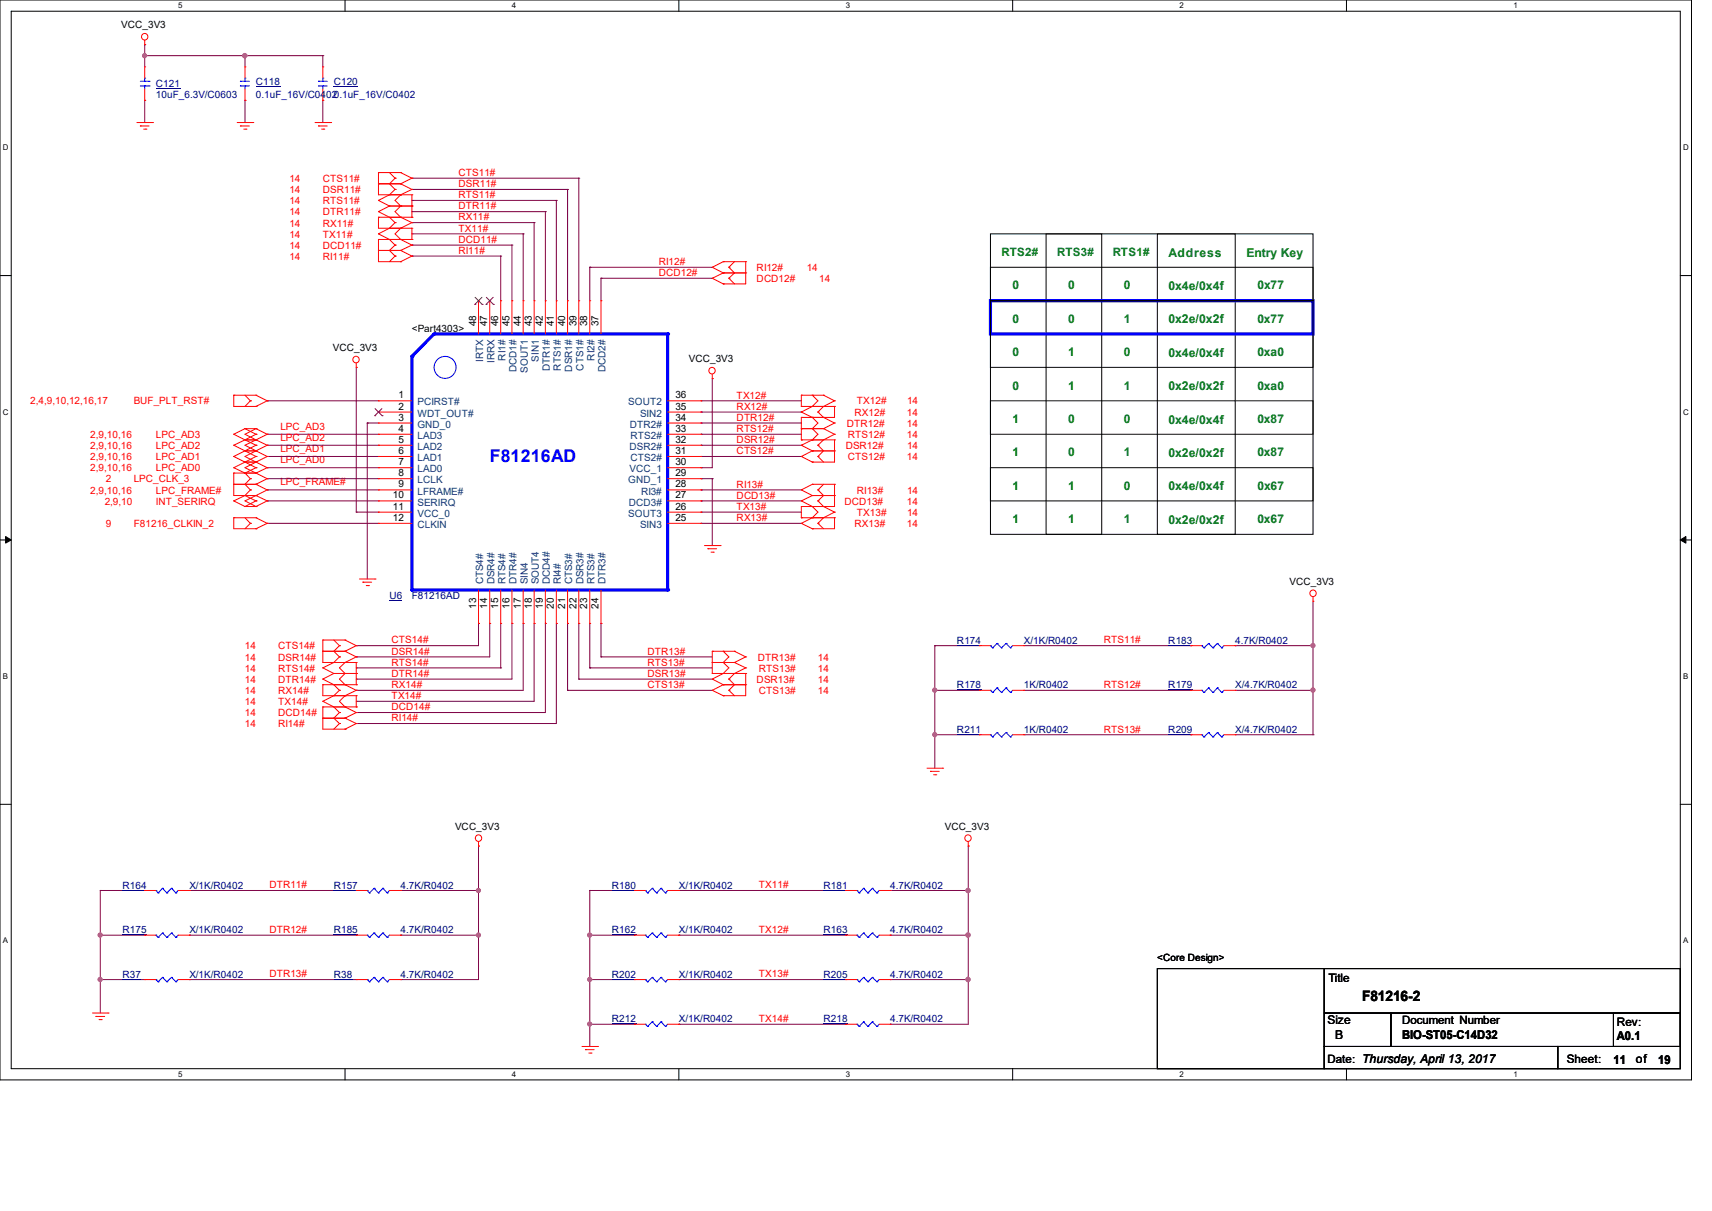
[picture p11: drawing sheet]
<svg xmlns="http://www.w3.org/2000/svg" width="297mm" height="210mm" viewBox="0 0 297 210" stroke-linecap="round" stroke-linejoin="round" font-family="sans-serif">
<path d="M0 0h293.5v187.3h-293.5zM1.9 1.9h289.6v183.4h-289.6z" fill="none" stroke="#000" stroke-width=".17"/>
<g fill="#fff">
<path d="M30.9 .2h.8v1.5h-.8z"/>
<path d="M30.9 185.5h.8v1.6h-.8z"/>
</g>
<path d="M59.9 0v1.9M59.9 185.3v2" fill="none" stroke="#000" stroke-width=".17"/>
<g fill="#fff">
<path d="M88.8 .2h.8v1.5h-.8z"/>
<path d="M88.8 185.5h.8v1.6h-.8z"/>
</g>
<path d="M117.8 0v1.9M117.8 185.3v2" fill="none" stroke="#000" stroke-width=".17"/>
<g fill="#fff">
<path d="M146.7 .2h.8v1.5h-.8z"/>
<path d="M146.7 185.5h.8v1.6h-.8z"/>
</g>
<path d="M175.7 0v1.9M175.7 185.3v2" fill="none" stroke="#000" stroke-width=".17"/>
<g fill="#fff">
<path d="M204.6 .2h.8v1.5h-.8z"/>
<path d="M204.6 185.5h.8v1.6h-.8z"/>
</g>
<path d="M233.6 0v1.9M233.6 185.3v2" fill="none" stroke="#000" stroke-width=".17"/>
<g fill="#fff">
<path d="M262.6 .2h.7v1.5h-.7z"/>
<path d="M262.6 185.5h.7v1.6h-.7z"/>
<path d="M.5 24.8h1v1.6h-1z"/>
<path d="M292 24.8h1v1.6h-1z"/>
<path d="M.5 70.7h1v1.5h-1z"/>
<path d="M292 70.7h1v1.5h-1z"/>
</g>
<path d="M0 47.8h1.9M291.5 47.8h2" fill="none" stroke="#000" stroke-width=".17"/>
<g fill="#fff">
<path d="M.5 116.5h.9v1.6h-.9z"/>
<path d="M292 116.5h.9v1.6h-.9z"/>
</g>
<path d="M0 93.6h1.9M291.5 93.6h2" fill="none" stroke="#000" stroke-width=".17"/>
<path d="M1 93l.9 .6-.9 .6zM291.5 93.6l1-.6v1.2z" fill="#000" stroke="#000" stroke-width=".17"/>
<g fill="#fff">
<path d="M.5 162.4h.9v1.5h-.9z"/>
<path d="M292 162.4h.9v1.5h-.9z"/>
</g>
<g fill="none" stroke="#000" stroke-width=".17">
<path d="M171.8 57.9h56v5.8h-56zM171.8 40.6h56v52.1h-56zM171.8 46.4h56v5.8h-56zM181.5 40.6h9.6v52.1h-9.6zM200.8 40.6h13.5v52.1h-13.5zM171.8 69.5h56v5.8h-56zM171.8 81.1h56v5.8h-56zM0 139.5h1.9M291.5 139.5h2M200.8 168h28.9v17.3h-28.9zM229.7 175.7h11.6v5.8h-11.6zM229.7 168h61.8v7.7h-61.8z"/>
<path d="M241.3 175.7h50.2v5.8h-50.2zM279.9 175.7h11.6v5.8h-11.6zM229.7 181.5h40.6v3.8h-40.6zM270.3 181.5h21.2v3.8h-21.2z"/>
</g>
<path d="M75.3 57.9l-3.8 3.9M171.8 52.2h56v5.7h-56z" fill="none" stroke="#00f" stroke-width=".55"/>
<g fill="none" stroke="#800040" stroke-width=".17">
<path d="M25.1 17.4h.1M25.1 9.7h.1M25.1 7.7h.1M25.1 7.7v3.9M25.1 17.4v3.9M25.1 9.7h30.9M42.5 9.7h.1M42.5 17.4h.1M42.5 9.7v1.9M42.5 17.4v3.9M56 9.7h.1M56 17.4h.1"/>
<path d="M56 9.7v1.9M56 17.4v3.9M71.5 32.9h.1M71.5 30.9h.1M71.5 38.6h.1M71.5 36.7h.1M71.5 34.8h.1M71.5 32.9h27M71.5 30.9h28.9M71.5 38.6h21.2M71.5 36.7h23.1M71.5 34.8h25"/>
<path d="M92.7 38.6h.1M92.7 38.6v13.6M94.6 36.7h.1M94.6 36.7v15.5M96.5 34.8h.1M96.5 34.8v17.4M98.5 32.9h.1M98.5 32.9v19.3M100.4 30.9h.1M100.4 30.9v21.3M71.5 44.4h.1M71.5 42.5h.1"/>
<path d="M71.5 40.6h.1M71.5 44.4h15.4M71.5 42.5h17.3M71.5 40.6h19.3M86.9 44.4h.1M86.9 44.4v7.8M88.8 42.5h.1M88.8 42.5v9.7M90.8 40.6h.1M90.8 40.6v11.6M102.3 46.4h.1M102.3 46.4v5.8"/>
<path d="M102.3 46.4h21.3M104.3 48.3h.1M104.3 48.3v3.9M104.3 48.3h19.3M46.4 69.5h.1M46.4 75.3h.1M46.4 79.2h.1M46.4 77.2h.1M46.4 75.3h19.3M46.4 69.5h19.3M46.4 79.2h19.3M46.4 77.2h19.3"/>
<path d="M61.8 63.7h.1M61.8 63.7v25.1M63.7 73.4h.1M63.7 73.4h2M63.7 73.4v27M121.6 75.3h.1M121.6 73.4h.1M121.6 69.5h.1M121.6 71.5h.1M121.6 77.2h.1M121.6 79.2h.1M121.6 75.3h17.4"/>
<path d="M121.6 73.4h17.4M121.6 69.5h17.4M121.6 79.2h17.4M121.6 77.2h17.4M121.6 71.5h17.4M123.6 65.7h.1M123.6 65.7v15.4h-2M46.4 81.1h.1M46.4 86.9h.1M46.4 85h.1M46.4 83h.1M46.4 90.8h.1"/>
<path d="M46.4 90.8h19.3M46.4 85h19.3M46.4 86.9h19.3M46.4 81.1h19.3M46.4 83h19.3M61.8 88.8h.1M61.8 88.8h3.9M121.6 88.8h.1M121.6 90.8h.1M121.6 85h.1M121.6 86.9h.1M121.6 81.1h.1"/>
<path d="M121.6 83h.1M121.6 88.8h17.4M121.6 90.8h17.4M121.6 85h17.4M121.6 86.9h17.4M121.6 83h2M123.6 83h.1M123.6 83v11.6M61.8 115.8h.1M61.8 117.8h.1M61.8 119.7h.1M61.8 113.9h.1"/>
<path d="M61.8 112h.1M61.8 115.8h25.1M83 108.1h.1M83 108.1v3.9h-21.2M85 108.1h.1M85 108.1v5.8h-23.2M86.9 115.8h.1M86.9 108.1v7.7M88.8 108.1h.1M88.8 108.1v9.7h-27M90.8 108.1h.1M90.8 108.1v11.6h-29"/>
<path d="M92.7 108.1h.1M92.7 108.1v13.5h-30.9M94.6 108.1h.1M94.6 108.1v15.5h-32.8M96.5 108.1h.1M96.5 108.1v17.4h-34.7M98.5 119.7h.1M98.5 108.1h.1M98.5 119.7h25.1M98.5 108.1v11.6M100.4 117.8h.1M100.4 108.1h.1"/>
<path d="M100.4 108.1v9.7M100.4 117.8h23.2M102.3 115.8h.1M102.3 108.1v7.7M102.3 115.8h21.3M104.3 113.9h.1M104.3 108.1h.1M104.3 108.1v5.8M104.3 113.9h19.3M162.2 112h.1M162.2 119.7h.1M162.2 112h7.7"/>
<path d="M162.2 119.7h7.7M162.2 112v21.2M177.6 112h29M177.6 119.7h29M206.6 112h.1M206.6 119.7h.1M214.3 112h.1M214.3 112h13.5M214.3 119.7h13.5M227.8 112h.1M227.8 119.7h.1M227.8 104.3v23.1"/>
<path d="M61.8 121.6h.1M61.8 125.5h.1M61.8 123.6h.1M162.2 127.4h.1M162.2 127.4h7.7M177.6 127.4h29M206.6 127.4h.1M214.3 127.4h13.5M227.8 127.4h.1M17.4 154.4h.1M17.4 154.4h7.7M17.4 154.4v21.3"/>
<path d="M32.9 154.4h.1M32.9 154.4h28.9M69.5 154.4h.1M69.5 154.4h13.5M83 146.7h.1M83 154.4h.1M83 146.7v23.2h-13.5M102.3 154.4h.1M102.3 154.4v27.1M102.3 154.4h7.8M117.8 154.4h.1M117.8 154.4h28.9"/>
<path d="M154.4 154.4h.1M154.4 154.4h13.6M168 146.7h.1M168 154.4h.1M168 146.7v30.9h-13.6M17.4 169.9h.1M17.4 162.2h.1M17.4 162.2h7.7M17.4 169.9h7.7M32.9 162.2h.1M32.9 169.9h.1M32.9 162.2h28.9"/>
<path d="M32.9 169.9h28.9M69.5 162.2h.1M69.5 169.9h.1M69.5 162.2h13.5M83 162.2h.1M102.3 169.9h.1M102.3 177.6h.1M102.3 162.2h.1M102.3 162.2h7.8M102.3 169.9h7.8M102.3 177.6h7.8M117.8 162.2h.1"/>
<path d="M117.8 169.9h.1M117.8 177.6h.1M117.8 162.2h28.9M117.8 169.9h28.9M117.8 177.6h28.9M154.4 162.2h.1M154.4 169.9h.1M154.4 177.6h.1M154.4 162.2h13.6M154.4 169.9h13.6M168 162.2h.1M168 169.9h.1"/>
<path d="M102.3 181.5h.1"/>
</g>
<g fill="#f0f" stroke="#f0f" stroke-width=".17">
<circle cx="227.8" cy="112" r=".36"/>
<circle cx="227.8" cy="119.7" r=".36"/>
<circle cx="162.2" cy="119.7" r=".36"/>
<circle cx="162.2" cy="127.4" r=".36"/>
<circle cx="42.5" cy="9.7" r=".38"/>
<circle cx="25.1" cy="9.7" r=".36"/>
<circle cx="167.9" cy="154.4" r=".38"/>
<circle cx="167.9" cy="169.9" r=".38"/>
<circle cx="167.9" cy="162.2" r=".38"/>
<circle cx="102.3" cy="169.9" r=".36"/>
<circle cx="102.3" cy="162.2" r=".36"/>
<circle cx="102.3" cy="177.6" r=".36"/>
<circle cx="83" cy="154.4" r=".36"/>
<circle cx="83" cy="162.2" r=".36"/>
<circle cx="17.4" cy="169.9" r=".36"/>
<circle cx="17.4" cy="162.2" r=".36"/>
</g>
<g fill="none" stroke="#f00" stroke-width=".17">
<path d="M25.1 7.7h.1M25.1 17.4h.1M25.1 11.6h.1M25.1 7v.7M25.1 11.6v1.9M25.1 15.5v1.9M56 17.4h.1M56 11.6h.1M56 11.6v1.9M56 15.5v1.9M23.7 21.3h2.8M24.3 21.8h.1"/>
<path d="M24.3 21.8h1.6M24.9 22.4h.4M25.3 22.4h.1M26.5 21.3h.1M41.1 21.3h2.8M41.7 21.8h.1M41.7 21.8h1.6M42.3 22.4h.4M42.7 22.4h.1M43.9 21.3h.1M54.7 21.3h2.7M55.2 21.8h.1"/>
<path d="M55.2 21.8h1.6M55.8 22.4h.4M56.2 22.4h.1M57.4 21.3h.1M65.7 34.8h.1M65.7 36.7h.1M65.7 37.7h.1M65.7 29.9h.1M65.7 31.9h.1M65.7 34.8l1.9 .9M65.7 29.9v3.9h5.8M65.7 36.7l1.9 1 .9 .9"/>
<path d="M65.7 37.7h5.8M65.7 37.7v1.9h5.8M65.7 31.9h3.8M65.7 29.9h3.8M67.6 33.8h.1M67.6 35.7h.1M67.6 39.6h.1M67.6 35.7h3.9M67.6 33.8l-1.9 1M67.6 35.7l-1.9 1M67.6 39.6l-1.9 1M67.6 29.9l.9 1"/>
<path d="M68.5 38.6h.1M68.5 30.9h.1M68.5 32.9h.1M68.5 38.6l-.9 1M68.5 30.9l-.9 1 .9 1M68.5 32.9l-.9 .9M69.5 35.7h.1M69.5 33.8h.1M69.5 37.7h.1M69.5 39.6h.1M69.5 31.9h.1M69.5 29.9h.1"/>
<path d="M69.5 33.8l-1 1 1 .9M69.5 35.7l-1 1 1 1M69.5 39.6l-1 1 1 .9M69.5 37.7l2 .9M69.5 29.9l2 1M69.5 31.9l2 1M71.5 35.7h.1M71.5 33.8h.1M71.5 37.7h.1M71.5 39.6h.1M71.5 38.6h.1M71.5 30.9h.1"/>
<path d="M71.5 32.9h.1M71.5 33.8v3.9M71.5 39.6v1.9M71.5 38.6l-2 1M71.5 30.9l-2 1M71.5 32.9l-2 .9M65.7 40.6h.1M65.7 41.5h.1M65.7 43.4h.1M65.7 40.6l1.9 .9 .9 1M65.7 41.5h5.8M65.7 41.5v3.9h3.8"/>
<path d="M65.7 43.4h3.8M68.5 42.5h.1M68.5 44.4h.1M68.5 42.5l-.9 .9 .9 1M68.5 44.4l-.9 1M69.5 41.5h.1M69.5 43.4h.1M69.5 45.4h.1M69.5 41.5l2 1M69.5 43.4l2 1M71.5 41.5h.1M71.5 42.5h.1"/>
<path d="M71.5 44.4h.1M71.5 42.5l-2 .9M71.5 44.4l-2 1M123.6 48.3h.1M123.6 46.4h.1M123.6 48.3l1.9 .9M123.6 46.4l1.9 .9M125.5 49.2h.1M125.5 47.3h.1M125.5 45.4h.1M125.5 45.4h3.9M125.5 47.3h3.9"/>
<path d="M125.5 47.3l-1.9 1M125.5 45.4l-1.9 1M126.4 48.3h.1M126.4 46.4h.1M126.4 46.4l1 .9-1 1M126.4 48.3l1 .9M127.4 45.4l-1 1M129.4 47.3h.1M129.4 45.4h.1M129.4 45.4v3.8h-3.9M40.6 68.5h.1M40.6 79.2h.1"/>
<path d="M40.6 77.2h.1M40.6 75.3h.1M40.6 68.5v2h3.8M40.6 68.5h3.8M40.6 79.2l1.9 .9M40.6 77.2l1.9 1M40.6 75.3l1.9 1M42.5 78.2h.1M42.5 76.3h.1M42.5 74.3h.1M42.5 68.5l.9 1M42.5 78.2h1.9"/>
<path d="M42.5 78.2l-1.9 1M42.5 78.2l1.9 1M42.5 76.3h1.9M42.5 76.3l-1.9 .9M42.5 76.3l1.9 .9M42.5 74.3h1.9M42.5 74.3l-1.9 1M42.5 74.3l1.9 1M43.4 69.5h.1M43.4 69.5l-.9 1M44.4 70.5h.1M44.4 68.5h.1"/>
<path d="M44.4 78.2h.1M44.4 79.2h.1M44.4 76.3h.1M44.4 77.2h.1M44.4 74.3h.1M44.4 75.3h.1M44.4 68.5l2 1M44.4 78.2l2 1M44.4 78.2l-1.9 1 1.9 .9M44.4 79.2l-1.9 .9M44.4 76.3l2 .9M44.4 76.3l-1.9 .9 1.9 1"/>
<path d="M44.4 77.2l-1.9 1M44.4 74.3l2 1M44.4 74.3l-1.9 1 1.9 1M44.4 75.3l-1.9 1M46.4 69.5h.1M46.4 79.2h.1M46.4 77.2h.1M46.4 75.3h.1M46.4 69.5l-2 1M46.4 79.2l-2 .9M46.4 77.2l-2 1M46.4 75.3l-2 1"/>
<path d="M61.8 63.7h.1M61.8 62.9v.8M123.6 65.7h.1M123.6 64.9v.8M139 76.3h.1M139 74.3h.1M139 72.4h.1M139 70.5h.1M139 68.5h.1M139 71.5h.1M139 79.2h.1M139 77.2h.1"/>
<path d="M139 68.5v2M139 72.4v3.9M139 70.5h5.8M139 68.5h3.9M139 76.3h5.8M139 74.3h3.9M139 71.5l1.9 .9M139 79.2l1.9 .9M139 77.2l1.9 1M140.9 76.3h.1M140.9 74.3h.1M140.9 72.4h.1"/>
<path d="M140.9 70.5h.1M140.9 68.5h.1M140.9 78.2h.1M140.9 78.2h3.9M140.9 74.3l1 1-1 1M140.9 72.4l1 1-1 .9M140.9 68.5l1 1-1 1M140.9 70.5l-1.9 1M140.9 78.2l-1.9 1M140.9 76.3l-1.9 .9M141.9 71.5h.1M141.9 79.2h.1"/>
<path d="M141.9 77.2h.1M141.9 71.5l1 .9M141.9 77.2l1 1-1 1M141.9 79.2l1 .9M142.9 74.3h.1M142.9 72.4h.1M142.9 68.5h.1M142.9 74.3l1.9 1M142.9 72.4l1.9 1M142.9 68.5l1.9 1M144.8 75.3h.1M144.8 73.4h.1"/>
<path d="M144.8 69.5h.1M144.8 70.5h.1M144.8 78.2h.1M144.8 76.3h.1M144.8 70.5v1.9h-5.8M144.8 76.3v3.8h-3.9M144.8 75.3l-1.9 1-1 .9M144.8 73.4l-1.9 .9M144.8 69.5l-1.9 1-1 1M40.6 82h.1M40.6 84h.1M40.6 89.8h.1"/>
<path d="M40.6 81.1h.1M40.6 86.9h.1M40.6 89.8h3.8M40.6 82v3.9h3.8M40.6 84h3.8M40.6 89.8v1.9h3.8M40.6 82h3.8M40.6 81.1l1.9 .9M40.6 86.9l1.9 .9M42.5 80.1h.1M42.5 82h.1M42.5 85.9h.1"/>
<path d="M42.5 87.8h.1M42.5 87.8h1.9M42.5 82l.9 1M42.5 89.8l.9 1M42.5 80.1h1.9M42.5 80.1l-1.9 1M42.5 80.1l1.9 1M42.5 85.9l-1.9 1M42.5 85.9l1.9 1M43.4 83h.1M43.4 85h.1M43.4 90.8h.1"/>
<path d="M43.4 83l-.9 1 .9 1M43.4 85l-.9 .9M43.4 90.8l-.9 .9M44.4 84h.1M44.4 82h.1M44.4 85.9h.1M44.4 91.7h.1M44.4 89.8h.1M44.4 80.1h.1M44.4 81.1h.1M44.4 87.8h.1M44.4 86.9h.1"/>
<path d="M44.4 82l2 1M44.4 84l2 1M44.4 89.8l2 1M44.4 80.1l2 1M44.4 80.1l-1.9 1 1.9 .9M44.4 81.1l-1.9 .9M44.4 85.9l2 1M44.4 85.9l-1.9 1 1.9 .9M44.4 86.9l-1.9 .9M46.4 83h.1M46.4 85h.1M46.4 90.8h.1"/>
<path d="M46.4 81.1h.1M46.4 86.9h.1M46.4 83l-2 1M46.4 85l-2 .9M46.4 90.8l-2 .9M46.4 81.1l-2 .9M46.4 86.9l-2 .9M122.2 94.6h2.7M122.8 95.2h.1M122.8 95.2h1.5M123.4 95.8h.3M123.7 95.8h.1"/>
<path d="M124.9 94.6h.1M139 89.8h.1M139 87.8h.1M139 86.9h.1M139 85h.1M139 90.8h.1M139 89.8h5.8M139 87.8v2M139 86.9l1.9 .9M139 85l1.9 .9M139 90.8l1.9 .9M140.9 89.8h.1"/>
<path d="M140.9 87.8h.1M140.9 85.9h.1M140.9 84h.1M140.9 91.7h.1M140.9 80.1h.1M140.9 87.8l1 1-1 1M140.9 85.9h3.9M140.9 85.9l-1.9 1M140.9 84h3.9M140.9 84l-1.9 1M140.9 89.8l-1.9 1M141.9 86.9h.1"/>
<path d="M141.9 85h.1M141.9 90.8h.1M141.9 85l1 .9-1 1M141.9 86.9l1 .9M141.9 90.8l1 .9M142.9 87.8h.1M142.9 87.8l1.9 1M142.9 84l-1 1M144.8 88.8h.1M144.8 85.9h.1M144.8 84h.1M144.8 89.8h.1"/>
<path d="M144.8 88.8l-1.9 1-1 1M144.8 84v3.8h-5.8M144.8 89.8v1.9h-3.9M56 117.8h.1M56 115.8h.1M56 111h.1M56 112.9h.1M56 118.7h.1M56 117.8l1.9 .9 1 1M56 118.7h5.8M56 115.8l1.9 1M56 111v3.9h5.8"/>
<path d="M56 118.7v1.9h5.8M56 112.9h3.9M56 111h3.9M57.9 116.8h.1M57.9 114.9h.1M57.9 116.8l-1.9 1M57.9 116.8h3.9M57.9 114.9l-1.9 .9M57.9 111l1 1M58.9 112h.1M58.9 113.9h.1M58.9 119.7h.1"/>
<path d="M58.9 112l-1 .9 1 1M58.9 113.9l-1 1M58.9 119.7l-1 .9M59.9 118.7h.1M59.9 116.8h.1M59.9 114.9h.1M59.9 112.9h.1M59.9 111h.1M59.9 116.8l-1 1 1 .9M59.9 114.9l-1 .9 1 1M59.9 111l1.9 1M59.9 112.9l1.9 1"/>
<path d="M59.9 118.7l1.9 1M61.8 118.7h.1M61.8 116.8h.1M61.8 114.9h.1M61.8 112h.1M61.8 113.9h.1M61.8 119.7h.1M61.8 114.9v3.8M61.8 112l-1.9 .9M61.8 113.9l-1.9 1M61.8 119.7l-1.9 .9M62.4 100.4h2.7"/>
<path d="M62.9 101h.1M62.9 101h1.6M63.5 101.6h.4M63.9 101.6h.1M65.1 100.4h.1M123.6 114.9h.1M123.6 112.9h.1M123.6 116.8h.1M123.6 119.7h.1M123.6 117.8h.1M123.6 112.9v3.9M123.6 116.8h5.8"/>
<path d="M123.6 114.9h3.8M123.6 112.9h3.8M123.6 119.7l1.9 .9M123.6 117.8l1.9 .9M125.5 114.9h.1M125.5 112.9h.1M125.5 116.8h.1M125.5 118.7h.1M125.5 118.7h3.9M125.5 112.9l.9 1-.9 1M125.5 114.9l.9 .9-.9 1M125.5 118.7l-1.9 1"/>
<path d="M125.5 116.8l-1.9 1M126.4 119.7h.1M126.4 117.8h.1M126.4 117.8l1 .9-1 1M126.4 119.7l1 .9M127.4 112.9h.1M127.4 114.9h.1M127.4 112.9l2 1M127.4 114.9l2 .9M129.4 113.9h.1M129.4 115.8h.1M129.4 118.7h.1"/>
<path d="M129.4 116.8h.1M129.4 116.8v3.8h-3.9M129.4 113.9l-2 1M129.4 115.8l-2 1-1 1M169.9 112h.1M169.9 112h1.9M175.7 112h1.9M177.6 112h.1M206.6 112h.1M206.6 112h1.9M212.3 112h2M214.3 112h.1"/>
<path d="M227.8 104.3h.1M227.8 103.5v.8M56 121.6h.1M56 122.6h.1M56 124.5h.1M56 121.6l1.9 1 1 1M56 122.6h5.8M56 124.5h3.9M56 122.6v3.8h3.9M57.9 120.6h.1M57.9 120.6l-1.9 1M58.9 123.6h.1"/>
<path d="M58.9 125.5h.1M58.9 123.6l-1 .9 1 1M58.9 125.5l-1 .9M59.9 122.6h.1M59.9 120.6h.1M59.9 124.5h.1M59.9 126.4h.1M59.9 120.6l-1 1 1 1M59.9 122.6l1.9 1M59.9 124.5l1.9 1M61.8 122.6h.1M61.8 120.6h.1"/>
<path d="M61.8 123.6h.1M61.8 125.5h.1M61.8 120.6v2M61.8 123.6l-1.9 .9M61.8 125.5l-1.9 .9M125.5 120.6h.1M160.8 133.2h2.7M161.4 133.8h.1M161.4 133.8h1.5M162 134.4h.3M162.3 134.4h.1M163.5 133.2h.1"/>
<path d="M83 146.7h.1M83 146v.7M168 146.7h.1M168 146v.7M16 175.7h2.8M16.6 176.3h.1M16.6 176.3h1.6M17.2 176.8h.4M17.6 176.8h.1M18.8 175.7h.1M25.1 169.9h.1M25.1 169.9h2"/>
<path d="M30.9 169.9h2M32.9 169.9h.1M110.1 169.9h.1M110.1 177.6h.1M110.1 169.9h1.9M110.1 177.6h1.9M115.8 169.9h2M115.8 177.6h2M117.8 169.9h.1M117.8 177.6h.1M146.7 177.6h.1M146.7 177.6h2"/>
<path d="M152.5 177.6h1.9M154.4 177.6h.1M101 181.5h2.7M101.6 182h.1M101.6 182h1.5M102.2 182.6h.3M102.5 182.6h.1M103.7 181.5h.1"/>
<circle cx="25.1" cy="6.4" r=".56"/>
<circle cx="61.8" cy="62.4" r=".56"/>
<circle cx="123.5" cy="64.3" r=".56"/>
<circle cx="227.8" cy="102.9" r=".56"/>
<circle cx="83" cy="145.4" r=".56"/>
<circle cx="167.9" cy="145.4" r=".56"/>
</g>
<g fill="none" stroke="#00f" stroke-width=".17">
<path d="M24.3 14.1h1.6M24.3 14.9h1.6M25.1 13.5h.1M25.1 14.9h.1M25.1 13.5v.6M25.1 14.9v.6M25.9 14.1h.1M25.9 14.9h.1M55.2 14.1h.1M55.2 14.9h.1M55.2 14.1h1.6M55.2 14.9h1.6"/>
<path d="M56 13.5h.1M56 14.9h.1M56 13.5v.6M56 14.9v.6M171.8 112h.1M171.8 112l.4 .4M172.2 112.4h.1M173 111.6h.1M173 111.6l-.8 .8M173 111.6l.7 .8M173.7 112.4h.1M174.5 111.6h.1"/>
<path d="M174.5 111.6l.8 .8M174.5 111.6l-.8 .8M175.3 112.4h.1M175.7 112l-.4 .4M208.5 112h.1M208.5 112l.4 .4M208.9 112.4h.1M209.7 111.6h.1M209.7 111.6l-.8 .8M209.7 111.6l.7 .8M210.4 112.4h.1M211.2 111.6h.1"/>
<path d="M211.2 111.6l.8 .8M211.2 111.6l-.8 .8M212 112.4h.1M212.3 112l-.3 .4M27.1 169.9h.1M27.1 169.9l.3 .4M27.4 170.3h.1M28.2 169.5h.1M28.2 169.5l-.8 .8M28.2 169.5l.8 .8M29 170.3h.1M29.8 169.5h.1"/>
<path d="M29.8 169.5l.7 .8M29.8 169.5l-.8 .8M30.5 170.3h.1M30.9 169.9l-.4 .4M112 169.9h.1M112 177.6h.1M112 169.9l.4 .4M112 177.6l.4 .4M112.4 170.3h.1M112.4 178h.1M113.2 169.5h.1M113.2 177.2h.1"/>
<path d="M113.2 169.5l-.8 .8M113.2 169.5l.7 .8M113.2 177.2l-.8 .8M113.2 177.2l.7 .8M113.9 170.3h.1M113.9 178h.1M114.7 169.5h.1M114.7 177.2h.1M114.7 169.5l.7 .8M114.7 169.5l-.8 .8M114.7 177.2l.7 .8M114.7 177.2l-.8 .8"/>
<path d="M115.4 170.3h.1M115.4 178h.1M115.8 169.9l-.4 .4M115.8 177.6l-.4 .4M148.7 177.6h.1M148.7 177.6l.4 .4M149.1 178h.1M149.8 177.2h.1M149.8 177.2l-.7 .8M149.8 177.2l.8 .8M150.6 178h.1M151.3 177.2h.1"/>
<path d="M151.3 177.2l.8 .8M151.3 177.2l-.7 .8M152.1 178h.1M152.5 177.6l-.4 .4"/>
</g>
<path d="M27.1 15.4h4.1M57.9 15h4.2M166 111.9h4.2M202.7 111.9h4.2M21.3 169.8h3.2M106.2 169.8h4.2M106.2 177.5h4.2M142.9 177.5h4.2" fill="none" stroke="#000080" stroke-width=".17"/>
<circle cx="71.5" cy="61.8" r=".28" fill="#00f"/>
<circle cx="77.2" cy="63.7" r="1.91" fill="none" stroke="#00f" stroke-width=".17"/>
<path d="M71.5 61.8v40.5" fill="none" stroke="#00f" stroke-width=".55"/>
<circle cx="71.5" cy="102.3" r=".28" fill="#00f"/>
<path d="M71.5 102.3h44.3" fill="none" stroke="#00f" stroke-width=".55"/>
<circle cx="115.8" cy="102.3" r=".28" fill="#00f"/>
<path d="M115.8 57.9v44.4" fill="none" stroke="#00f" stroke-width=".55"/>
<circle cx="115.8" cy="57.9" r=".28" fill="#00f"/>
<path d="M75.3 57.9h40.5" fill="none" stroke="#00f" stroke-width=".55"/>
<circle cx="75.3" cy="57.9" r=".28" fill="#00f"/>
<g fill="none" stroke="#000080" stroke-width=".17">
<path d="M44.4 15h4.2M67.6 104.2h2.2M166 119.6h4.2M202.7 119.6h4.2M166 127.3h4.2M202.7 127.3h4.2M21.3 154.4h4.1M57.9 154.4h4.2M106.2 154.4h4.2M142.9 154.4h4.2M21.3 162.1h4.1M57.9 162.1h4.2"/>
<path d="M57.9 169.8h3.2M106.2 162.1h4.2M142.9 162.1h4.2M142.9 169.8h4.2"/>
</g>
<g fill="none" stroke="#f00" stroke-width=".17">
<path d="M42.5 17.4h.1M42.5 11.6h.1M42.5 11.6v1.9M42.5 15.5v1.9M83 52.2h.1M83 52.2v5.7M85 52.2h.1M85 52.2v5.7M86.9 52.2h.1M86.9 52.2v5.7M88.8 52.2h.1M88.8 52.2v5.7"/>
<path d="M90.8 52.2h.1M90.8 52.2v5.7M92.7 52.2h.1M92.7 52.2v5.7M94.6 52.2h.1M94.6 52.2v5.7M96.5 52.2h.1M96.5 52.2v5.7M98.5 52.2h.1M98.5 52.2v5.7M100.4 52.2h.1M100.4 52.2v5.7"/>
<path d="M102.3 52.2h.1M102.3 52.2v5.7M104.3 52.2h.1M104.3 52.2v5.7M65.7 69.5h.1M65.7 71.5h.1M65.7 73.4h.1M65.7 75.3h.1M65.7 77.2h.1M65.7 79.2h.1M65.7 69.5h5.8M65.7 71.5h5.8"/>
<path d="M65.7 73.4h5.8M65.7 75.3h5.8M65.7 77.2h5.8M65.7 79.2h5.8M115.8 69.5h5.8M115.8 71.5h5.8M115.8 73.4h5.8M115.8 75.3h5.8M115.8 77.2h5.8M115.8 79.2h5.8M121.6 79.2h.1M121.6 77.2h.1"/>
<path d="M121.6 75.3h.1M121.6 73.4h.1M121.6 71.5h.1M121.6 69.5h.1M65.7 81.1h.1M65.7 83h.1M65.7 85h.1M65.7 86.9h.1M65.7 88.8h.1M65.7 90.8h.1M65.7 81.1h5.8M65.7 83h5.8"/>
<path d="M65.7 85h5.8M65.7 86.9h5.8M65.7 88.8h5.8M65.7 90.8h5.8M115.8 81.1h5.8M115.8 83h5.8M115.8 85h5.8M115.8 86.9h5.8M115.8 88.8h5.8M115.8 90.8h5.8M121.6 90.8h.1M121.6 88.8h.1"/>
<path d="M121.6 86.9h.1M121.6 85h.1M121.6 83h.1M121.6 81.1h.1M83 108.1h.1M83 102.3v5.8M85 108.1h.1M85 102.3v5.8M86.9 108.1h.1M86.9 102.3v5.8M88.8 108.1h.1M88.8 102.3v5.8"/>
<path d="M90.8 108.1h.1M90.8 102.3v5.8M92.7 108.1h.1M92.7 102.3v5.8M94.6 108.1h.1M94.6 102.3v5.8M96.5 108.1h.1M96.5 102.3v5.8M98.5 108.1h.1M98.5 102.3v5.8M100.4 108.1h.1M100.4 102.3v5.8"/>
<path d="M102.3 108.1h.1M102.3 102.3v5.8M104.3 108.1h.1M104.3 102.3v5.8M169.9 119.7h.1M169.9 119.7h1.9M175.7 119.7h1.9M177.6 119.7h.1M206.6 119.7h.1M206.6 119.7h1.9M212.3 119.7h2M214.3 119.7h.1"/>
<path d="M169.9 127.4h.1M169.9 127.4h1.9M175.7 127.4h1.9M177.6 127.4h.1M206.6 127.4h.1M206.6 127.4h1.9M212.3 127.4h2M214.3 127.4h.1M25.1 154.4h.1M25.1 154.4h2M30.9 154.4h2M32.9 154.4h.1"/>
<path d="M61.8 154.4h.1M61.8 154.4h1.9M67.6 154.4h1.9M69.5 154.4h.1M110.1 154.4h.1M110.1 154.4h1.9M115.8 154.4h2M117.8 154.4h.1M146.7 154.4h.1M146.7 154.4h2M152.5 154.4h1.9M154.4 154.4h.1"/>
<path d="M25.1 162.2h.1M25.1 162.2h2M30.9 162.2h2M32.9 162.2h.1M61.8 162.2h.1M61.8 169.9h.1M61.8 162.2h1.9M61.8 169.9h1.9M67.6 162.2h1.9M67.6 169.9h1.9M69.5 162.2h.1M69.5 169.9h.1"/>
<path d="M110.1 162.2h.1M110.1 162.2h1.9M115.8 162.2h2M117.8 162.2h.1M146.7 162.2h.1M146.7 169.9h.1M146.7 162.2h2M146.7 169.9h2M152.5 162.2h1.9M152.5 169.9h1.9M154.4 162.2h.1M154.4 169.9h.1"/>
</g>
<path d="M82.4 52.8h.1M82.4 51.6l1.3 1.2M83.6 51.6l-1.2 1.2M83.7 52.8h.1M84.3 52.8h.1M84.4 51.6l1.2 1.2M85.6 51.6l-1.3 1.2M85.6 52.8h.1M65 72.1h.1M65.1 70.9l1.2 1.2M66.3 70.9l-1.3 1.2M66.3 72.1h.1" fill="none" stroke="#804000" stroke-width=".17"/>
<g fill="none" stroke="#00f" stroke-width=".17">
<path d="M41.7 14.1h.1M41.7 14.9h.1M41.7 14.1h1.6M41.7 14.9h1.6M42.5 13.5h.1M42.5 14.9h.1M42.5 13.5v.6M42.5 14.9v.6M171.8 119.7h.1M171.8 119.7l.4 .4M173 119.3h.1M173 119.3l-.8 .8"/>
<path d="M173 119.3l.7 .8M174.5 119.3h.1M174.5 119.3l.8 .8M174.5 119.3l-.8 .8M175.7 119.7l-.4 .4M208.5 119.7h.1M208.5 119.7l.4 .4M209.7 119.3h.1M209.7 119.3l-.8 .8M209.7 119.3l.7 .8M211.2 119.3h.1M211.2 119.3l.8 .8"/>
<path d="M211.2 119.3l-.8 .8M212.3 119.7l-.3 .4M171.8 127.4h.1M171.8 127.4l.4 .4M172.2 120.1h.1M172.2 127.8h.1M173 127h.1M173 127l-.8 .8M173 127l.7 .8M173.7 120.1h.1M173.7 127.8h.1M174.5 127h.1"/>
<path d="M174.5 127l.8 .8M174.5 127l-.8 .8M175.3 120.1h.1M175.3 127.8h.1M175.7 127.4l-.4 .4M208.5 127.4h.1M208.5 127.4l.4 .4M208.9 120.1h.1M208.9 127.8h.1M209.7 127h.1M209.7 127l-.8 .8M209.7 127l.7 .8"/>
<path d="M210.4 120.1h.1M210.4 127.8h.1M211.2 127h.1M211.2 127l.8 .8M211.2 127l-.8 .8M212 120.1h.1M212 127.8h.1M212.3 127.4l-.3 .4M27.1 154.4h.1M27.1 154.4l.3 .5M27.4 154.9h.1M28.2 154.1h.1"/>
<path d="M28.2 154.1l-.8 .8M28.2 154.1l.8 .8M29 154.9h.1M29.8 154.1h.1M29.8 154.1l.7 .8M29.8 154.1l-.8 .8M30.5 154.9h.1M30.9 154.4l-.4 .5M63.7 154.4h.1M63.7 154.4l.4 .5M64.1 154.9h.1M64.9 154.1h.1"/>
<path d="M64.9 154.1l-.8 .8M64.9 154.1l.8 .8M65.7 154.9h.1M66.4 154.1h.1M66.4 154.1l.8 .8M66.4 154.1l-.7 .8M67.2 154.9h.1M67.6 154.4l-.4 .5M112 154.4h.1M112 154.4l.4 .5M112.4 154.9h.1M113.2 154.1h.1"/>
<path d="M113.2 154.1l-.8 .8M113.2 154.1l.7 .8M113.9 154.9h.1M114.7 154.1h.1M114.7 154.1l.7 .8M114.7 154.1l-.8 .8M115.4 154.9h.1M115.8 154.4l-.4 .5M148.7 154.4h.1M148.7 154.4l.4 .5M149.1 154.9h.1M149.8 154.1h.1"/>
<path d="M149.8 154.1l-.7 .8M149.8 154.1l.8 .8M150.6 154.9h.1M151.3 154.1h.1M151.3 154.1l.8 .8M151.3 154.1l-.7 .8M152.1 154.9h.1M152.5 154.4l-.4 .5M27.1 162.2h.1M27.1 162.2l.3 .4M27.4 162.6h.1M28.2 161.8h.1"/>
<path d="M28.2 161.8l-.8 .8M28.2 161.8l.8 .8M29 162.6h.1M29.8 161.8h.1M29.8 161.8l.7 .8M29.8 161.8l-.8 .8M30.5 162.6h.1M30.9 162.2l-.4 .4M63.7 162.2h.1M63.7 169.9h.1M63.7 162.2l.4 .4M63.7 169.9l.4 .4"/>
<path d="M64.1 162.6h.1M64.1 170.3h.1M64.9 161.8h.1M64.9 169.5h.1M64.9 161.8l-.8 .8M64.9 161.8l.8 .8M64.9 169.5l-.8 .8M64.9 169.5l.8 .8M65.7 162.6h.1M65.7 170.3h.1M66.4 161.8h.1M66.4 169.5h.1"/>
<path d="M66.4 161.8l.8 .8M66.4 161.8l-.7 .8M66.4 169.5l.8 .8M66.4 169.5l-.7 .8M67.2 162.6h.1M67.2 170.3h.1M67.6 162.2l-.4 .4M67.6 169.9l-.4 .4M112 162.2h.1M112 162.2l.4 .4M112.4 162.6h.1M113.2 161.8h.1"/>
<path d="M113.2 161.8l-.8 .8M113.2 161.8l.7 .8M113.9 162.6h.1M114.7 161.8h.1M114.7 161.8l.7 .8M114.7 161.8l-.8 .8M115.4 162.6h.1M115.8 162.2l-.4 .4M148.7 162.2h.1M148.7 169.9h.1M148.7 162.2l.4 .4M148.7 169.9l.4 .4"/>
<path d="M149.1 162.6h.1M149.1 170.3h.1M149.8 161.8h.1M149.8 169.5h.1M149.8 161.8l-.7 .8M149.8 161.8l.8 .8M149.8 169.5l-.7 .8M149.8 169.5l.8 .8M150.6 162.6h.1M150.6 170.3h.1M151.3 161.8h.1M151.3 169.5h.1"/>
<path d="M151.3 161.8l.8 .8M151.3 161.8l-.7 .8M151.3 169.5l.8 .8M151.3 169.5l-.7 .8M152.1 162.6h.1M152.1 170.3h.1M152.5 162.2l-.4 .4M152.5 169.9l-.4 .4"/>
</g>
<g fill="#f0f" stroke="#f0f" stroke-width=".17">
<circle cx="227.8" cy="112" r=".36"/>
<circle cx="227.8" cy="119.7" r=".36"/>
<circle cx="162.2" cy="119.7" r=".36"/>
<circle cx="162.2" cy="127.4" r=".36"/>
<circle cx="42.5" cy="9.7" r=".38"/>
<circle cx="25.1" cy="9.7" r=".36"/>
<circle cx="167.9" cy="154.4" r=".38"/>
<circle cx="167.9" cy="169.9" r=".38"/>
<circle cx="167.9" cy="162.2" r=".38"/>
<circle cx="102.3" cy="169.9" r=".36"/>
<circle cx="102.3" cy="162.2" r=".36"/>
<circle cx="102.3" cy="177.6" r=".36"/>
<circle cx="83" cy="154.4" r=".36"/>
<circle cx="83" cy="162.2" r=".36"/>
<circle cx="17.4" cy="169.9" r=".36"/>
<circle cx="17.4" cy="162.2" r=".36"/>
</g>
<text font-size="3" fill="#00f" x="85" y="80.1">F81216AD</text>
<text font-size="2.5" x="236.3" y="173.6">F81216-2</text>
<g font-size="2.1" fill="#008000">
<text x="202.7" y="44.5">Address</text>
<text x="216.2" y="44.5">Entry Key</text>
<text x="175.7" y="50.2">0</text>
<text x="185.3" y="50.2">0</text>
<text x="195" y="50.2">0</text>
<text x="202.7" y="50.2">0x4e/0x4f</text>
<text x="218.2" y="50.2">0x77</text>
<text x="175.7" y="56">0</text>
<text x="185.3" y="56">0</text>
<text x="195" y="56">1</text>
<text x="202.7" y="56">0x2e/0x2f</text>
<text x="218.1" y="56">0x77</text>
<text x="175.7" y="61.8">0</text>
<text x="185.3" y="61.8">1</text>
<text x="195" y="61.8">0</text>
<text x="202.7" y="61.8">0x4e/0x4f</text>
<text x="218.1" y="61.8">0xa0</text>
<text x="175.7" y="67.6">0</text>
<text x="185.3" y="67.6">1</text>
<text x="195" y="67.6">1</text>
<text x="202.7" y="67.6">0x2e/0x2f</text>
<text x="218.1" y="67.6">0xa0</text>
<text x="175.7" y="73.4">1</text>
<text x="185.3" y="73.4">0</text>
<text x="195" y="73.4">0</text>
<text x="202.7" y="73.4">0x4e/0x4f</text>
<text x="218.1" y="73.4">0x87</text>
<text x="175.7" y="79.1">1</text>
<text x="185.3" y="79.1">0</text>
<text x="195" y="79.1">1</text>
<text x="202.7" y="79.2">0x2e/0x2f</text>
<text x="218.1" y="79.1">0x87</text>
<text x="175.7" y="84.9">1</text>
<text x="185.3" y="84.9">1</text>
<text x="195" y="84.9">0</text>
<text x="202.7" y="85">0x4e/0x4f</text>
<text x="218.2" y="84.9">0x67</text>
<text x="175.7" y="90.7">1</text>
<text x="185.3" y="90.7">1</text>
<text x="195" y="90.7">1</text>
<text x="202.7" y="90.8">0x2e/0x2f</text>
<text x="218.1" y="90.7">0x67</text>
</g>
<g font-size="2.1">
<text x="230.3" y="177.6">Size</text>
<text x="231.6" y="180.1">B</text>
<text x="243.2" y="180.2">BIO-ST05-C14D32</text>
<text x="279.9" y="184.4">11</text>
<text x="280.5" y="180.4">A0.1</text>
<text x="283.8" y="184.4">of</text>
<text x="287.7" y="184.4">19</text>
</g>
<g font-size="2" fill="#008000">
<text x="173.7" y="44.4">RTS2#</text>
<text x="183.4" y="44.4">RTS3#</text>
<text x="193" y="44.4">RTS1#</text>
</g>
<g font-size="2">
<text x="230.5" y="170.3">Title</text>
<text x="243.2" y="177.5">Document Number</text>
<text x="280.5" y="178">Rev:</text>
<text x="230.3" y="184.3">Date: Thursday, April 13, 2017</text>
<text x="271.8" y="184.4">Sheet:</text>
</g>
<g font-size="1.7">
<text x="21" y="4.9">VCC_3V3</text>
<text x="71.5" y="57.6">&lt;Part4303&gt;</text>
<text x="82.6" y="56.6" transform="rotate(-90 82.6 56.6)">48</text>
<text x="84.5" y="56.6" transform="rotate(-90 84.5 56.6)">47</text>
<text x="86.4" y="56.6" transform="rotate(-90 86.4 56.6)">46</text>
<text x="88.4" y="56.6" transform="rotate(-90 88.4 56.6)">45</text>
<text x="90.3" y="56.6" transform="rotate(-90 90.3 56.6)">44</text>
<text x="92.2" y="56.6" transform="rotate(-90 92.2 56.6)">43</text>
<text x="94.2" y="56.6" transform="rotate(-90 94.2 56.6)">42</text>
<text x="96.1" y="56.6" transform="rotate(-90 96.1 56.6)">41</text>
<text x="98" y="56.6" transform="rotate(-90 98 56.6)">40</text>
<text x="100" y="56.6" transform="rotate(-90 100 56.6)">39</text>
<text x="101.9" y="56.6" transform="rotate(-90 101.9 56.6)">38</text>
<text x="103.8" y="56.6" transform="rotate(-90 103.8 56.6)">37</text>
<text x="57.7" y="60.9">VCC_3V3</text>
<text x="119.5" y="62.8">VCC_3V3</text>
<text x="69.1" y="69.1">1</text>
<text x="69.1" y="71">2</text>
<text x="117.2" y="71">35</text>
<text x="117.2" y="69.1">36</text>
<text x="69.1" y="72.9">3</text>
<text x="69.1" y="74.9">4</text>
<text x="69.1" y="76.8">5</text>
<text x="117.2" y="76.8">32</text>
<text x="117.2" y="74.9">33</text>
<text x="117.2" y="72.9">34</text>
<text x="69.1" y="78.7">6</text>
<text x="69.1" y="80.7">7</text>
<text x="69.1" y="82.6">8</text>
<text x="117.2" y="82.6">29</text>
<text x="117.2" y="80.7">30</text>
<text x="117.2" y="78.7">31</text>
<text x="68.2" y="86.4">10</text>
<text x="68.2" y="88.4">11</text>
<text x="69.1" y="84.5">9</text>
<text x="117.2" y="88.4">26</text>
<text x="117.2" y="86.4">27</text>
<text x="117.2" y="84.5">28</text>
<text x="68.2" y="90.3">12</text>
<text x="117.2" y="90.3">25</text>
<text x="223.7" y="101.4">VCC_3V3</text>
<text x="82.6" y="105.6" transform="rotate(-90 82.6 105.6)">13</text>
<text x="84.5" y="105.6" transform="rotate(-90 84.5 105.6)">14</text>
<text x="86.4" y="105.6" transform="rotate(-90 86.4 105.6)">15</text>
<text x="88.4" y="105.6" transform="rotate(-90 88.4 105.6)">16</text>
<text x="90.3" y="105.6" transform="rotate(-90 90.3 105.6)">17</text>
<text x="92.2" y="105.6" transform="rotate(-90 92.2 105.6)">18</text>
<text x="94.2" y="105.6" transform="rotate(-90 94.2 105.6)">19</text>
<text x="96.1" y="105.6" transform="rotate(-90 96.1 105.6)">20</text>
<text x="98" y="105.6" transform="rotate(-90 98 105.6)">21</text>
<text x="100" y="105.6" transform="rotate(-90 100 105.6)">22</text>
<text x="101.9" y="105.6" transform="rotate(-90 101.9 105.6)">23</text>
<text x="103.8" y="105.6" transform="rotate(-90 103.8 105.6)">24</text>
<text x="78.9" y="143.9">VCC_3V3</text>
<text x="163.9" y="143.9">VCC_3V3</text>
<text x="200.8" y="166.7">&lt;Core Design&gt;</text>
</g>
<g font-size="1.7" fill="#000080">
<text x="27.1" y="15.2">C121</text>
<text x="27.1" y="17.1">10uF_6.3V/C0603</text>
<text x="44.4" y="14.7">C118</text>
<text x="44.4" y="17.1">0.1uF_16V/C04020.1uF_16V/C0402</text>
<text x="57.9" y="14.7">C120</text>
<text x="67.6" y="103.9">U6</text>
<text x="71.5" y="103.9">F81216AD</text>
<text x="166" y="111.7">R174</text>
<text x="177.6" y="111.7">X/1K/R0402</text>
<text x="202.7" y="111.7">R183</text>
<text x="214.3" y="111.7">4.7K/R0402</text>
<text x="166" y="119.4">R178</text>
<text x="177.6" y="119.4">1K/R0402</text>
<text x="202.7" y="119.4">R179</text>
<text x="214.3" y="119.4">X/4.7K/R0402</text>
<text x="166" y="127.1">R211</text>
<text x="177.6" y="127.1">1K/R0402</text>
<text x="202.7" y="127.1">R209</text>
<text x="214.3" y="127.1">X/4.7K/R0402</text>
<text x="21.3" y="154.1">R164</text>
<text x="32.8" y="154.1">X/1K/R0402</text>
<text x="57.9" y="154.1">R157</text>
<text x="69.5" y="154.1">4.7K/R0402</text>
<text x="106.2" y="154.1">R180</text>
<text x="117.8" y="154.1">X/1K/R0402</text>
<text x="142.9" y="154.1">R181</text>
<text x="154.4" y="154.1">4.7K/R0402</text>
<text x="21.3" y="161.8">R175</text>
<text x="32.8" y="161.8">X/1K/R0402</text>
<text x="57.9" y="161.8">R185</text>
<text x="69.5" y="161.8">4.7K/R0402</text>
<text x="106.2" y="161.8">R162</text>
<text x="117.8" y="161.8">X/1K/R0402</text>
<text x="142.9" y="161.8">R163</text>
<text x="154.4" y="161.8">4.7K/R0402</text>
<text x="21.3" y="169.6">R37</text>
<text x="32.8" y="169.6">X/1K/R0402</text>
<text x="57.9" y="169.6">R38</text>
<text x="69.5" y="169.6">4.7K/R0402</text>
<text x="106.2" y="169.6">R202</text>
<text x="117.8" y="169.6">X/1K/R0402</text>
<text x="142.9" y="169.6">R205</text>
<text x="154.4" y="169.6">4.7K/R0402</text>
<text x="106.2" y="177.3">R212</text>
<text x="117.8" y="177.3">X/1K/R0402</text>
<text x="142.9" y="177.3">R218</text>
<text x="154.4" y="177.3">4.7K/R0402</text>
</g>
<g font-size="1.7" fill="#f00">
<text x="50.2" y="35.4">14</text>
<text x="50.2" y="31.5">14</text>
<text x="50.2" y="33.5">14</text>
<text x="56" y="35.4">RTS11#</text>
<text x="56" y="31.5">CTS11#</text>
<text x="56" y="33.5">DSR11#</text>
<text x="79.5" y="32.5">DSR11#</text>
<text x="79.5" y="30.5">CTS11#</text>
<text x="79.5" y="34.4">RTS11#</text>
<text x="50.2" y="37.3">14</text>
<text x="50.2" y="41.2">14</text>
<text x="50.2" y="39.3">14</text>
<text x="56" y="37.3">DTR11#</text>
<text x="56" y="41.2">TX11#</text>
<text x="56" y="39.3">RX11#</text>
<text x="79.5" y="40.2">TX11#</text>
<text x="79.5" y="38.2">RX11#</text>
<text x="79.5" y="36.3">DTR11#</text>
<text x="50.2" y="43.1">14</text>
<text x="50.2" y="45">14</text>
<text x="56" y="43.1">DCD11#</text>
<text x="56" y="45">RI11#</text>
<text x="79.5" y="44">RI11#</text>
<text x="79.5" y="42.1">DCD11#</text>
<text x="114.3" y="46">RI12#</text>
<text x="114.3" y="47.9">DCD12#</text>
<text x="131.3" y="47">RI12#</text>
<text x="140" y="47">14</text>
<text x="131.3" y="48.9">DCD12#</text>
<text x="142.1" y="48.9">14</text>
<text x="5.2" y="70.1">2,4,9,10,12,16,17</text>
<text x="23.2" y="70.1">BUF_PLT_RST#</text>
<text x="127.8" y="69.1">TX12#</text>
<text x="127.8" y="71.1">RX12#</text>
<text x="148.7" y="70.1">TX12#</text>
<text x="157.4" y="70.1">14</text>
<text x="15.7" y="77.9">2,9,10,16</text>
<text x="15.7" y="75.9">2,9,10,16</text>
<text x="27.1" y="77.9">LPC_AD2</text>
<text x="27.1" y="75.9">LPC_AD3</text>
<text x="48.6" y="74.5">LPC_AD3</text>
<text x="48.6" y="76.4">LPC_AD2</text>
<text x="127.8" y="74.9">RTS12#</text>
<text x="127.8" y="73">DTR12#</text>
<text x="127.8" y="76.8">DSR12#</text>
<text x="146.7" y="77.9">DSR12#</text>
<text x="146.9" y="74">DTR12#</text>
<text x="147.1" y="75.9">RTS12#</text>
<text x="148.2" y="72.1">RX12#</text>
<text x="157.3" y="75.9">14</text>
<text x="157.3" y="74">14</text>
<text x="157.3" y="72.1">14</text>
<text x="157.4" y="77.9">14</text>
<text x="15.7" y="81.7">2,9,10,16</text>
<text x="15.7" y="79.8">2,9,10,16</text>
<text x="18.4" y="83.6">2</text>
<text x="23.2" y="83.6">LPC_CLK_3</text>
<text x="27.1" y="81.7">LPC_AD0</text>
<text x="27.1" y="79.8">LPC_AD1</text>
<text x="48.6" y="80.3">LPC_AD0</text>
<text x="48.6" y="78.4">LPC_AD1</text>
<text x="127.8" y="78.8">CTS12#</text>
<text x="147.1" y="79.8">CTS12#</text>
<text x="157.3" y="79.8">14</text>
<text x="15.7" y="85.6">2,9,10,16</text>
<text x="18.2" y="87.5">2,9,10</text>
<text x="27.1" y="85.6">LPC_FRAME#</text>
<text x="27.1" y="87.5">INT_SERIRQ</text>
<text x="48.6" y="84.2">LPC_FRAME#</text>
<text x="127.8" y="88.4">TX13#</text>
<text x="127.8" y="84.6">RI13#</text>
<text x="127.8" y="86.5">DCD13#</text>
<text x="146.5" y="87.5">DCD13#</text>
<text x="148.7" y="89.4">TX13#</text>
<text x="148.7" y="85.6">RI13#</text>
<text x="157.4" y="87.5">14</text>
<text x="157.4" y="89.4">14</text>
<text x="157.4" y="85.6">14</text>
<text x="18.4" y="91.4">9</text>
<text x="23.2" y="91.4">F81216_CLKIN_2</text>
<text x="127.8" y="90.4">RX13#</text>
<text x="148.2" y="91.4">RX13#</text>
<text x="157.3" y="91.4">14</text>
<text x="42.5" y="112.6">14</text>
<text x="48.3" y="112.6">CTS14#</text>
<text x="67.9" y="113.5">DSR14#</text>
<text x="67.9" y="111.6">CTS14#</text>
<text x="112.4" y="113.5">DTR13#</text>
<text x="191.5" y="111.6">RTS11#</text>
<text x="42.5" y="118.4">14</text>
<text x="42.5" y="116.5">14</text>
<text x="42.5" y="114.6">14</text>
<text x="48.3" y="118.4">DTR14#</text>
<text x="48.3" y="116.5">RTS14#</text>
<text x="48.3" y="114.6">DSR14#</text>
<text x="67.9" y="115.4">RTS14#</text>
<text x="67.9" y="117.4">DTR14#</text>
<text x="67.9" y="119.3">RX14#</text>
<text x="112.4" y="115.4">RTS13#</text>
<text x="112.4" y="117.4">DSR13#</text>
<text x="112.4" y="119.3">CTS13#</text>
<text x="131.3" y="118.4">DSR13#</text>
<text x="131.5" y="114.6">DTR13#</text>
<text x="131.7" y="116.5">RTS13#</text>
<text x="141.9" y="116.5">14</text>
<text x="141.9" y="114.6">14</text>
<text x="141.9" y="118.4">14</text>
<text x="191.5" y="119.3">RTS12#</text>
<text x="42.5" y="122.3">14</text>
<text x="42.5" y="124.2">14</text>
<text x="42.5" y="120.4">14</text>
<text x="48.3" y="122.3">TX14#</text>
<text x="48.3" y="124.2">DCD14#</text>
<text x="48.3" y="120.4">RX14#</text>
<text x="67.9" y="121.2">TX14#</text>
<text x="67.9" y="125.1">RI14#</text>
<text x="67.9" y="123.2">DCD14#</text>
<text x="131.7" y="120.4">CTS13#</text>
<text x="141.9" y="120.4">14</text>
<text x="42.5" y="126.2">14</text>
<text x="48.3" y="126.2">RI14#</text>
<text x="191.5" y="127">RTS13#</text>
<text x="46.7" y="154">DTR11#</text>
<text x="131.7" y="154">TX11#</text>
<text x="46.7" y="161.8">DTR12#</text>
<text x="131.7" y="161.8">TX12#</text>
<text x="46.7" y="169.5">DTR13#</text>
<text x="131.7" y="169.5">TX13#</text>
<text x="131.7" y="177.2">TX14#</text>
</g>
<g font-size="1.7" fill="#004080">
<text x="83.8" y="62.8" transform="rotate(-90 83.8 62.8)">IRTX</text>
<text x="85.8" y="62.9" transform="rotate(-90 85.8 62.9)">IRRX</text>
<text x="87.7" y="62.5" transform="rotate(-90 87.7 62.5)">RI1#</text>
<text x="89.6" y="64.5" transform="rotate(-90 89.6 64.5)">DCD1#</text>
<text x="91.6" y="64.6" transform="rotate(-90 91.6 64.6)">SOUT1</text>
<text x="93.5" y="62.7" transform="rotate(-90 93.5 62.7)">SIN1</text>
<text x="95.4" y="64.3" transform="rotate(-90 95.4 64.3)">DTR1#</text>
<text x="97.3" y="64.3" transform="rotate(-90 97.3 64.3)">RTS1#</text>
<text x="99.3" y="64.4" transform="rotate(-90 99.3 64.4)">DSR1#</text>
<text x="101.2" y="64.3" transform="rotate(-90 101.2 64.3)">CTS1#</text>
<text x="103.1" y="62.5" transform="rotate(-90 103.1 62.5)">RI2#</text>
<text x="105.1" y="64.5" transform="rotate(-90 105.1 64.5)">DCD2#</text>
<text x="72.4" y="70.3">PCIRST#</text>
<text x="109" y="70.3">SOUT2</text>
<text x="72.4" y="72.3">WDT_OUT#</text>
<text x="72.4" y="74.2">GND_0</text>
<text x="72.4" y="76.1">LAD3</text>
<text x="109.3" y="74.2">DTR2#</text>
<text x="109.4" y="76.1">RTS2#</text>
<text x="111" y="72.3">SIN2</text>
<text x="72.4" y="78">LAD2</text>
<text x="72.4" y="80">LAD1</text>
<text x="72.4" y="81.9">LAD0</text>
<text x="72.4" y="83.8">LCLK</text>
<text x="109" y="83.8">GND_1</text>
<text x="109.2" y="81.9">VCC_1</text>
<text x="109.2" y="78">DSR2#</text>
<text x="109.4" y="80">CTS2#</text>
<text x="72.4" y="85.8">LFRAME#</text>
<text x="72.4" y="87.7">SERIRQ</text>
<text x="72.4" y="89.6">VCC_0</text>
<text x="109" y="89.6">SOUT3</text>
<text x="109.1" y="87.7">DCD3#</text>
<text x="111.2" y="85.8">RI3#</text>
<text x="72.4" y="91.6">CLKIN</text>
<text x="111" y="91.6">SIN3</text>
<text x="83.8" y="101.3" transform="rotate(-90 83.8 101.3)">CTS4#</text>
<text x="85.8" y="101.3" transform="rotate(-90 85.8 101.3)">DSR4#</text>
<text x="87.7" y="101.3" transform="rotate(-90 87.7 101.3)">RTS4#</text>
<text x="89.6" y="101.3" transform="rotate(-90 89.6 101.3)">DTR4#</text>
<text x="91.6" y="101.3" transform="rotate(-90 91.6 101.3)">SIN4</text>
<text x="93.5" y="101.3" transform="rotate(-90 93.5 101.3)">SOUT4</text>
<text x="95.4" y="101.3" transform="rotate(-90 95.4 101.3)">DCD4#</text>
<text x="97.3" y="101.3" transform="rotate(-90 97.3 101.3)">RI4#</text>
<text x="99.3" y="101.3" transform="rotate(-90 99.3 101.3)">CTS3#</text>
<text x="101.2" y="101.3" transform="rotate(-90 101.2 101.3)">DSR3#</text>
<text x="103.1" y="101.3" transform="rotate(-90 103.1 101.3)">RTS3#</text>
<text x="105.1" y="101.3" transform="rotate(-90 105.1 101.3)">DTR3#</text>
</g>
<g font-size="1.4">
<text x="30.9" y="1.4">5</text>
<text x="88.8" y="1.4">4</text>
<text x="146.7" y="1.4">3</text>
<text x="204.6" y="1.4">2</text>
<text x="262.6" y="1.4">1</text>
<text x=".5" y="26.1">D</text>
<text x="292" y="26.1">D</text>
<text x=".5" y="71.9">C</text>
<text x="292" y="71.9">C</text>
<text x=".5" y="117.8">B</text>
<text x="292" y="117.8">B</text>
<text x=".5" y="163.6">A</text>
<text x="292" y="163.6">A</text>
<text x="30.9" y="186.8">5</text>
<text x="88.8" y="186.8">4</text>
<text x="146.7" y="186.8">3</text>
<text x="204.6" y="186.8">2</text>
<text x="262.6" y="186.8">1</text>
</g>
</svg>
